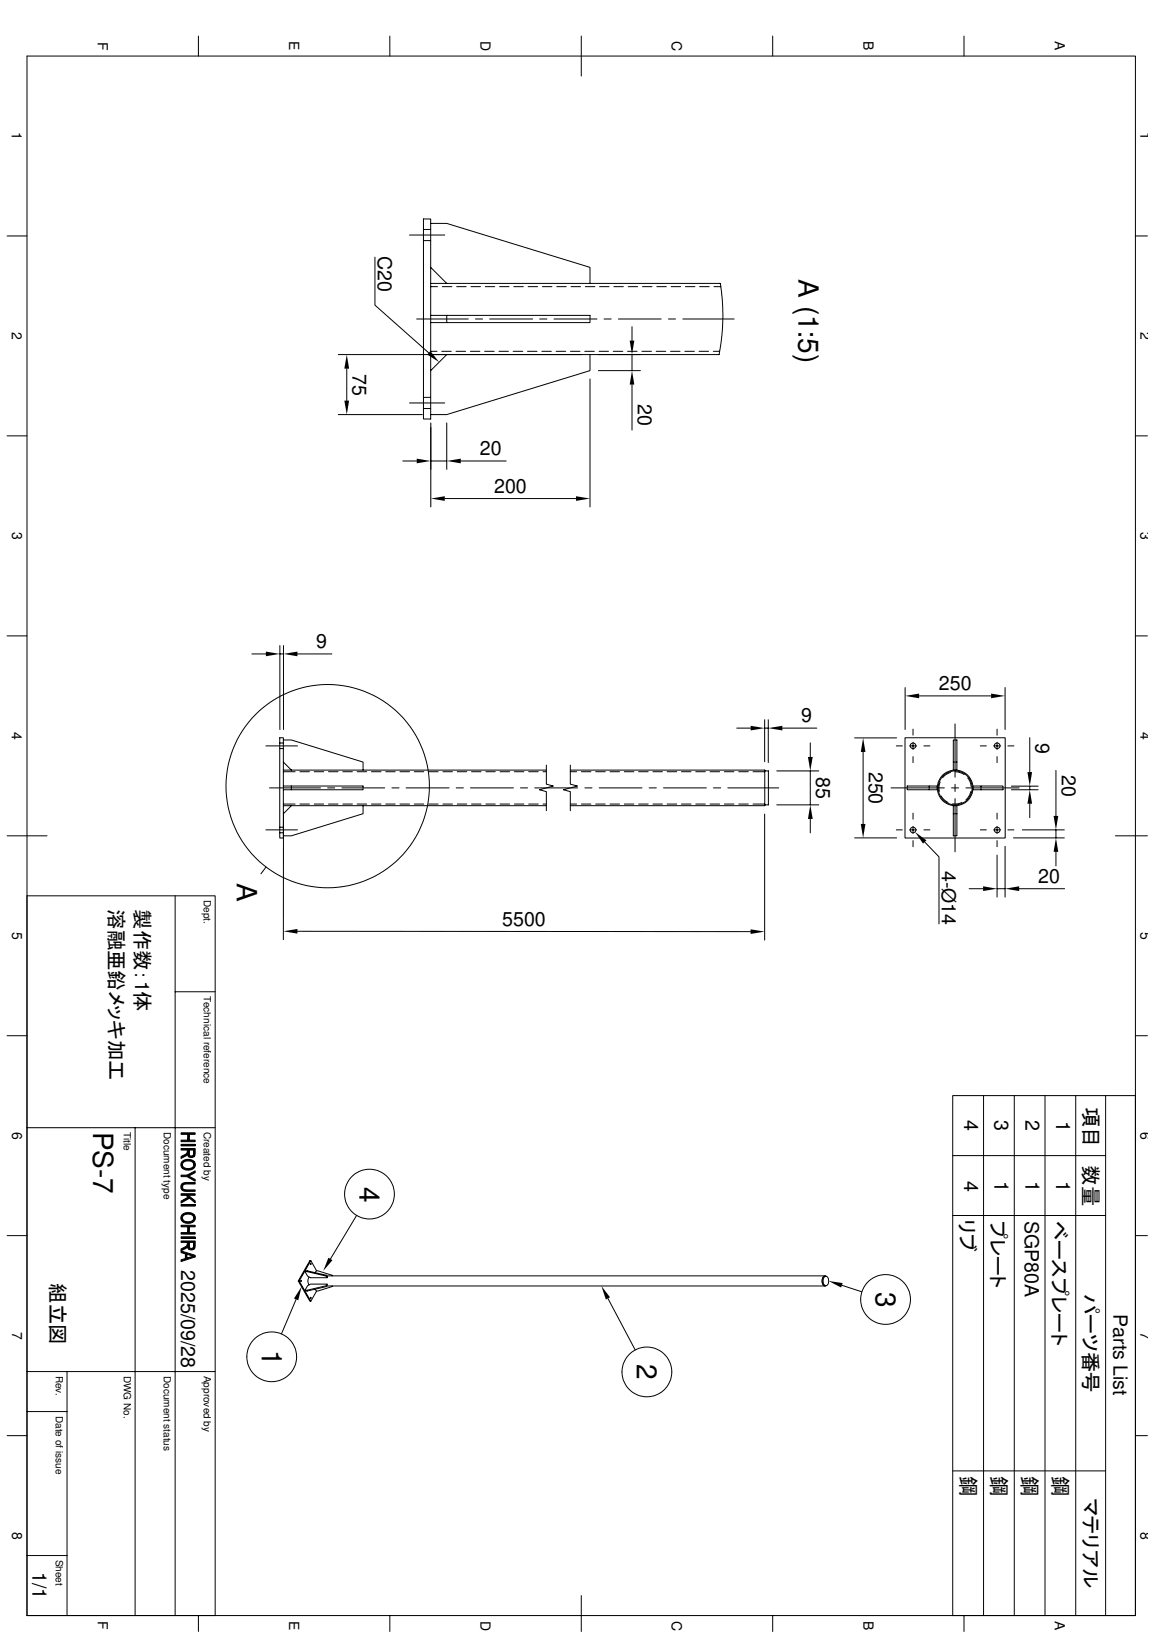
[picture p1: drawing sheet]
<svg xmlns="http://www.w3.org/2000/svg" width="210mm" height="297mm" viewBox="0 0 210 297" stroke-linecap="round" stroke-linejoin="round" font-family="sans-serif">
<g fill="none" stroke="#000" stroke-width=".18">
<path d="M4.9 10.2h201.6v283.8h-201.6zM36.1 6.6v3.6M70.9 6.6v3.6M105.7 6.6v7.2M140.5 6.6v3.6M175.3 6.6v3.6M77 39.9h1.3v36.4h-1.3zM1.3 42.9h3.6M68.2 46.8v8.7l9.8 8.7M74.5 42.8h6.4M75.8 58.1h9.4M77 41.8h1.3"/>
<path d="M77 43.8h1.3M78.3 40.7h3l26 8v2.9h-26M78.3 57.4h29v1.3h-26M78.3 52.2h1.3M78.3 51.6h3M78.3 48.7l3 2.9M80.5 52.2h1.7M81.3 57.4v1.3h-3M83.1 52.2h1.7M85.7 52.2h1.7M86.5 58.1h1.3M88.3 52.2h1.7"/>
<path d="M89.1 58.1h7.8M90.9 52.2h1.7M93.5 52.2h1.7M96.1 52.2h1.7M98.2 58.1h1.3M98.7 52.2h1.7M100.8 58.1h7.8M101.3 52.2h1.7M103.9 52.2h1.7M106.5 52.2h1.7M107.3 51.6h23.7l.4 3 .1 3.3-.2 3.1-.5 3.5h-49.5l-3 3M109.1 52.2h1.7"/>
<path d="M109.9 58.1h1.3M111.7 52.2h1.7M112.5 58.1h7.8M114.3 52.2h1.7M115 59.5v2.5M116.9 52.2h1.7M119.5 52.2h1.7M121.6 58.1h1.3M122.1 52.2h1.7M124.2 58.1h9.3M124.7 52.2h1.7M127.3 52.2h1.7"/>
<path d="M129.9 52.2h1.2M206.5 42.9h2.2M1.3 79.3h3.6M61.5 64.5h44.3M61.5 75.5h15.3M63.1 67.1v5.8M74.5 73.3h6.4M77 72.3h1.3M77 74.4h1.3M78.3 63.9h1.2M78.4 77v15.3M80.3 63.9h1.8"/>
<path d="M81.3 77v8.4M83 63.9h1.7M85.6 63.9h1.7M88.2 63.9h1.7M90.8 63.9h1.7M93.3 63.9h1.8M95.9 63.9h1.8M98.6 63.9h1.7M101.2 63.9h1.7M103.8 63.9h1.7M106.4 63.9h1.7M107.3 64.5v3l-26 8h-3"/>
<path d="M107.3 69v23.3M108.8 64.5h7.7M108.8 67.5h7.7M109 63.9h1.7M111.5 63.9h1.8M114.2 63.9h1.7M115 64.5v3M115 70v8.3M116.8 63.9h1.7M119.4 63.9h1.7M122 63.9h1.7M124.6 63.9h1.7"/>
<path d="M127.1 63.9h1.8M129.8 63.9h1.1M206.5 79.3h2.2M73.3 83.9h2.5M78.4 83.9h2.9M80.9 90.7h23.9M83.8 83.9h8.3M1.3 115.7h3.6M45.8 119h2.6M50.9 117.5v15.3M50.9 119h.7M51.6 117.5v15.3"/>
<path d="M54.1 119h6.3M206.5 115.7h2.2M48.4 135.8h5.7M50.9 134.3h.6v18.2h-.6zM50.9 135.2h.6M50.9 136.2h.6M51.5 134.7h1.5l13 4v1.5h-13M51.5 138.7l1.5 1.5M99.4 139.3v3.4l1.2 .4-2.5 .6 1.3 .4v3.5M103.7 139.3v3.4l1.3 .4-2.5 .6 1.2 .4v3.5M134 132.5h2.5M139.1 131v7.6"/>
<path d="M139.1 132.5h.6M139.7 131v7.8M142.3 132.5h6.3M147.4 135.2v2.6M155.4 134.3h7.7M157 136.9v13.1M163 135.8h1.1M164.6 134.3h18.2v18.2h-18.2zM164.6 125.1v7.7M165.4 135.8h1.3M166.1 132.7v1.1M166.1 135.1v1.3"/>
<path d="M166.1 137.7v1.1M167.2 126.7h13.1M168 135.8h1.1M173.4 138.7v1.5h.7v-5.5h-.7v4h.7M173.7 131.8v9.7M178.3 135.8h1.1M180.7 135.8h1.3M181.4 132.7v1.1M181.4 135.1v1.3M181.4 137.7v1.1M182.8 125.1v7.7M183.3 135.8h1.1"/>
<path d="M187.3 134.3v6.2M1.3 152.1h7.3M48.4 151h5.7M48.4 157.8l-.9 1.2M49 143.4h9.3M50.9 150.6h.6M50.9 151.6h.6M51.5 143.1h14.5v.6h-13M51.5 140.5h2.2M51.5 146.3h2.2M51.5 140.2h1.5M51.5 146.6h1.5"/>
<path d="M51.6 147.9l-.1 23.1M53 143.1v.6h-1.5M54.5 140.5h1.8M54.5 146.3h1.8M57.1 140.5h1.8M57.1 146.3h1.8M59.6 143.4h1.3M59.8 140.5h1.7M59.8 146.3h1.7M62.2 143.4h7.8M62.4 140.5h1.7M62.4 146.3h1.7"/>
<path d="M65 140.5h1.7M65 146.3h1.7M66 146.6v1.5l-13 4h-1.5M66 140.2h33.4M67.6 140.5h1.7M67.6 146.3h1.7M70.2 140.5h1.7M70.2 146.3h1.7M71.3 143.4h1.3M72.7 140.5h1.8M72.7 146.3h1.8M73.9 143.4h7.8"/>
<path d="M75.4 140.5h1.7M75.4 146.3h1.7M78 140.5h1.7M78 146.3h1.7M80.6 140.5h1.7M80.6 146.3h1.7M83 143.4h1.3M83.2 140.5h1.7M83.2 146.3h1.7M85.6 143.4h7.8M85.8 140.5h1.7M85.8 146.3h1.7"/>
<path d="M88.4 140.5h1.7M88.4 146.3h1.7M91 140.5h1.7M91 146.3h1.7M93.6 140.5h1.7M93.6 146.3h1.7M94.7 143.4h1.3M96.2 140.5h1.7M96.2 146.3h1.7M97.3 143.4h7.8M98.8 140.5h.6M98.8 146.3h.6"/>
<path d="M99.4 146.6h-46.4l-1.5 1.5M103.7 140.2h35.4v6.4h-35.4M103.7 140.5h1.2M103.7 146.3h1.2M105.7 140.5h1.8M105.7 146.3h1.8M106.4 143.4h1.3M108.4 140.5h1.7M108.4 146.3h1.7M109 143.4h7.8M111 140.5h1.7M111 146.3h1.7"/>
<path d="M113.6 140.5h1.7M113.6 146.3h1.7M116.2 140.5h1.7M116.2 146.3h1.7M118.1 143.4h1.3M118.8 140.5h1.7M118.8 146.3h1.7M120.7 143.4h7.8M121.3 140.5h1.8M121.3 146.3h1.8M124 140.5h1.7M124 146.3h1.7"/>
<path d="M126.6 140.5h1.7M126.6 146.3h1.7M129.2 140.5h1.7M129.2 146.3h1.7M129.8 143.4h1.3M131.8 140.5h1.7M131.8 146.3h1.7M132.4 143.4h9.2M134.4 140.5h1.7M134.4 146.3h1.7M137 140.5h2.1M137 146.3h2.1"/>
<path d="M139.1 148.2v22.9M139.1 140.3h.7v6.2h-.7M141.3 140.3h7.6M141.3 146.5h7.6M147.4 140.3v6.2M147.4 149.1v2.5M155.4 152.5h7.7M162.1 143.4h9.7M163 151h1.1M165.4 151h1.3M166.1 148v1.1M166.1 150.4v1.3"/>
<path d="M166.1 153v1.1M168 151h1.1M168.2 153.2l2.6 2.8v12.2M169 143.1v.6h-4v-.6h5.5v.6h-1.5M171 142.3a2.75 2.75 0 0 0-.1 1.7M171.2 144.9l.7 .8 .5 .3M172.9 140.6l-1 .5-.5 .5M173.1 143.4h1.3M173.4 148.1h.7v4h-.7v-5.5h.7v1.5M173.7 142.7v1.4M173.7 145.4v9.6M173.7 140.5l1 .1 .7 .4"/>
<path d="M175 146a2.81 2.81 0 0 1-1.7 .3M175.7 143.4h9.7M176 141.6a2.67 2.67 0 0 1 .7 1.6M176.6 144.1l-.4 .9-.5 .6M178.3 151h1.1M178.4 143.1h-1.4v.6h5.4v-.6h-4v.6M180.7 151h1.3M181.4 148v1.1M181.4 150.4v1.3M181.4 153v1.1M181.4 155.6v7.7M182.8 154v9.3"/>
<path d="M183.3 151h1.1M184 143.7h4.8M184 143.1h4.8M184.3 152.5h9.3M185.9 151h7.7M187.3 143.1v.6M187.3 146.3v2.5M192.1 140.2v8.3M192.1 151v1.5M192.1 155v2.6M202.9 152.1h5.8M4.9 163h34.2v131"/>
<path d="M31.9 163v131M54.1 169.5l82.4 .1M176.3 161.8h2.5M181.4 161.8h1.4M185.4 161.8h8.2M1.3 188.5h3.6M31.9 180.5h7.2M178.9 199.4v94.6M184.5 199.4v94.6M190.1 199.4v94.6M195.7 199.4v94.6M201.1 199.4v94.6"/>
<path d="M206.5 188.5h2.2M4.9 205.3h34.2M24.6 205.3v88.7M32.9 207.5h1.2l.3-1v1h1.1v.3h-2.6zM32.9 206.2h2.6v.3h-1.1l-.3 1v-1h-1.2zM32.9 208.3h2.6v.3h-2.6zM32.9 210.5l1-.5 .2-.4v.5l-.1 .2-1.1 .5zM32.9 209h2.6l-.1 1.4-.1 .1-.1-1.2h-.8l-.1 1.2-.2-.4v-.8h-1.2zM32.9 213.9h1.1l1.5 .8v.3l-1.5-.8h-1.1zM32.9 218.6l1.3-.7 .3 .2-1.6 .9zM32.9 217.3h2.6v.3h-2.6zM32.9 219.2h2.6v.3h-2.6z"/>
<path d="M33.1 215.5l.1-.1v.6a.56 .56 0 0 0 .8 .6h1.5v.2h-1.5a.84 .84 0 0 1-1-.3 .84 .84 0 0 1 .1-1zM33.2 211.3l.7-.3 .7 .1 .7 .3-.1 .6a1.15 1.15 0 0 0-1.8-.4l-.2 .3v.7l-.3-.5v-.4zM33.2 212a1.16 1.16 0 0 0 2 .3l.1-.9 .2 .3v.6l-.4 .5-.5 .1h-.8l-.5-.2zM33.2 215.4l.7-.2h1.6v.3h-1.5a.58 .58 0 0 0-.8 .5zM33.8 217.6h.4l1.3 1v.3zM34 213.9l1.5-.8v.3l-1.2 .7zM34.4 209.3v.6a.42 .42 0 0 0 .4 .5 .42 .42 0 0 0 .4-.4l.1 .5-.4 .2-.5-.1zM173.3 210.3h27.8M1.3 224.9h3.6M32.9 224.3h1.2l.3-1v1h1.1v.3h-2.6zM32.9 223h2.6v.3h-1.1l-.3 1v-1h-1.2zM32.9 225.1h2.6v.3h-2.6z"/>
<path d="M32.9 227.3l1-.5 .2-.4v.5l-.2 .3-1 .5zM32.9 225.9h2.6l-.1 1.3-.1 .2-.1-1.3h-.8v1.3l-.3-.4v-.9h-1.2zM32.9 227.7l2.6 .8v.3l-1.5-.5-.3 .8v-.9l-.8-.2zM32.9 229.3l.8-.2 .3-.8v.7l1.2-.4 .3 .2-2.6 .8zM33.1 221.1l.6-.4h1l.6 .3-.1 .7a1.15 1.15 0 0 0-1.8-.4l-.2 .3v.7l-.1-.1a.83 .83 0 0 1 0-1.1zM33.2 221.7l.1 .3 .2 .2 .9 .2a.77 .77 0 0 0 .8-.7l.1-.7 .2 .4v.6l-.4 .4-.7 .3-.6-.1-.5-.2zM34.4 226.1v.6a.42 .42 0 0 0 .4 .5 .42 .42 0 0 0 .4-.4l.1 .6-.4 .1-.5-.1zM53.8 236.5l-2.6 6.3M54.3 233.2l2.1 3.6h.1l-2.1-3.6h-.1l2.1-3.8h.1l-2.1 3.8M54.7 233.1v.1M54.7 233.1h.1v.2zM55.5 234.8l.1 .2h.3l-.1-.2"/>
<path d="M55.8 231.4l3.5 .9 .1-.2M55.9 231.3l-.1 .1h-.3M55.9 234l.6-.3h3l-.2 .3-3.8 .8zM56.2 232.4a1.33 1.33 0 0 0 0 1.5M56.4 230v.1M56.4 236.2v.1M56.5 236.2h.1l-.1 .2zM56.5 230h.1l-.1 .2zM56.5 229.4l1.1 1.9M57.3 231.6l.2-.3h.3l2.7 .9M57.6 235l-1.1 1.8M59.3 234l.1 .2-3.5 .8"/>
<path d="M59.3 232.3l.2 .3 .1-.2-.2-.3-3.5-.8h-.3l-.1 .1 .4 .9 .6 .3h3M59.5 232.2h90.6M59.5 234.1h90.6M59.5 233.7l.1 .2-.2 .3M60.4 234.1v.1l-2.6 .8h-.3l-.2-.4M60.4 232.1v.1M60.5 234.1l-.1 .1M64.9 221.2l-4.8 7.9M110.6 236.3l4.9 9.4M149.8 232.4l.4-.1a.94 .94 0 0 0-.7 .7 .94 .94 0 0 0 .3 .9l.4 .1a.72 .72 0 0 1-.7-1zM149.9 232.5a.48 .48 0 0 1 .6-.1 .48 .48 0 0 1 .2 .6 .75 .75 0 0 1-.6 1 1.17 1.17 0 0 1-.2-1.5zM153.1 233.9l3.7 1.2"/>
<path d="M173.3 221.2h27.8M206.5 224.9h2.2M4.9 256.9h7.3M4.9 249.6h34.2M12.2 249.6v44.4M1.3 261.3h3.6M173.3 267.7h27.8M206.5 261.3h2.2M4.9 283.1h7.3M36.1 294v2.9M70.9 294v2.9M105.7 290.4v6.5"/>
<path d="M140.5 294v2.9M173.3 294v-94.6h33.2v94.6M175.3 294v2.9"/>
<circle cx="166.1" cy="135.7" r=".51"/>
<circle cx="181.4" cy="135.7" r=".51"/>
<circle cx="59.6" cy="143.1" r="18.5"/>
<circle cx="166.1" cy="151.1" r=".51"/>
<circle cx="173.7" cy="143.4" r="3.2"/>
<circle cx="173.7" cy="143.4" r="3.1"/>
<circle cx="181.4" cy="151.1" r=".51"/>
<circle cx="67.2" cy="217.3" r="4.5"/>
<circle cx="161.1" cy="236.5" r="4.5"/>
<circle cx="49.4" cy="247" r="4.5"/>
<circle cx="117.7" cy="249.7" r="4.5"/>
</g>
<g fill="#000">
<path d="M63.1 64.5l.4 2.6h-.9zM62.6 72.9h.9l-.4 2.6zM78.3 63.9l1.6 2-2.2-1.4zM114.5 62h.9l-.4 2.5zM115 67.5l.4 2.5h-.9zM75.8 83.5l2.6 .4-2.6 .4zM78.4 90.7l2.5-.4v.9zM81.3 83.9l2.5-.4v.8zM104.8 90.3l2.5 .4-2.5 .5zM48.4 118.6l2.5 .4-2.5 .4zM51.6 119l2.5-.4v.8zM136.5 132.1l2.6 .4-2.6 .4z"/>
<path d="M139.7 132.5l2.6-.4v.8zM147 137.8h.8l-.4 2.5zM157 134.3l.4 2.6h-.8zM164.6 126.7l2.6-.5v.9zM180.3 126.2l2.5 .5-2.5 .4zM147.4 146.5l.4 2.6h-.8zM156.6 150h.8l-.4 2.5zM166.4 151.4l2.1 1.6-.6 .5zM187.3 143.7l.4 2.6h-.8zM186.9 140.5h.8l-.4 2.6zM192.1 152.5l.4 2.5h-.9zM191.6 148.5h.9l-.4 2.5z"/>
<path d="M51.5 169.5l2.6-.4v.8zM136.5 169.1l2.6 .5-2.6 .4zM178.8 161.3l2.6 .5-2.6 .4zM182.8 161.8l2.6-.5v.9zM54.9 234.2l-.6 2.5-.8-.4zM59.7 228.9l.8 .5-1.7 1.9zM109.4 234.1l1.6 2-.8 .4zM150.7 233.2l2.6 .3-.3 .8z"/>
<path d="M32.9 210.5l1-.5 .2-.4v.5l-.1 .2-1.1 .5z" fill-rule="evenodd"/>
<path d="M32.9 218.6l1.3-.7 .3 .2-1.6 .9z" fill-rule="evenodd"/>
<path d="M34.4 209.3v.6a.42 .42 0 0 0 .4 .5 .42 .42 0 0 0 .4-.4l.1 .5-.4 .2-.5-.1z" fill-rule="evenodd"/>
<path d="M33.2 211.3l.7-.3 .7 .1 .7 .3-.1 .6a1.15 1.15 0 0 0-1.8-.4l-.2 .3v.7l-.3-.5v-.4z" fill-rule="evenodd"/>
<path d="M32.9 207.5h1.2l.3-1v1h1.1v.3h-2.6z" fill-rule="evenodd"/>
<path d="M32.9 206.2h2.6v.3h-1.1l-.3 1v-1h-1.2z" fill-rule="evenodd"/>
<path d="M32.9 209h2.6l-.1 1.4-.1 .1-.1-1.2h-.8l-.1 1.2-.2-.4v-.8h-1.2z" fill-rule="evenodd"/>
<path d="M34 213.9l1.5-.8v.3l-1.2 .7z" fill-rule="evenodd"/>
<path d="M32.9 213.9h1.1l1.5 .8v.3l-1.5-.8h-1.1z" fill-rule="evenodd"/>
<path d="M33.1 215.5l.1-.1v.6a.56 .56 0 0 0 .8 .6h1.5v.2h-1.5a.84 .84 0 0 1-1-.3 .84 .84 0 0 1 .1-1z" fill-rule="evenodd"/>
<path d="M33.2 215.4l.7-.2h1.6v.3h-1.5a.58 .58 0 0 0-.8 .5z" fill-rule="evenodd"/>
<path d="M33.8 217.6h.4l1.3 1v.3z" fill-rule="evenodd"/>
<path d="M32.9 217.3h2.6v.3h-2.6z" fill-rule="evenodd"/>
<path d="M33.2 212a1.16 1.16 0 0 0 2 .3l.1-.9 .2 .3v.6l-.4 .5-.5 .1h-.8l-.5-.2z" fill-rule="evenodd"/>
<path d="M32.9 227.3l1-.5 .2-.4v.5l-.2 .3-1 .5z" fill-rule="evenodd"/>
<path d="M33.1 221.1l.6-.4h1l.6 .3-.1 .7a1.15 1.15 0 0 0-1.8-.4l-.2 .3v.7l-.1-.1a.83 .83 0 0 1 0-1.1z" fill-rule="evenodd"/>
<path d="M34.4 226.1v.6a.42 .42 0 0 0 .4 .5 .42 .42 0 0 0 .4-.4l.1 .6-.4 .1-.5-.1z" fill-rule="evenodd"/>
<path d="M32.9 224.3h1.2l.3-1v1h1.1v.3h-2.6z" fill-rule="evenodd"/>
<path d="M32.9 223h2.6v.3h-1.1l-.3 1v-1h-1.2z" fill-rule="evenodd"/>
<path d="M32.9 225.9h2.6l-.1 1.3-.1 .2-.1-1.3h-.8v1.3l-.3-.4v-.9h-1.2z" fill-rule="evenodd"/>
<path d="M32.9 227.7l2.6 .8v.3l-1.5-.5-.3 .8v-.9l-.8-.2z" fill-rule="evenodd"/>
<path d="M32.9 229.3l.8-.2 .3-.8v.7l1.2-.4 .3 .2-2.6 .8z" fill-rule="evenodd"/>
<path d="M33.2 221.7l.1 .3 .2 .2 .9 .2a.77 .77 0 0 0 .8-.7l.1-.7 .2 .4v.6l-.4 .4-.7 .3-.6-.1-.5-.2z" fill-rule="evenodd"/>
</g>
<path d="M32.9 208.4h2.6M32.9 219.4h2.6M32.9 225.2h2.6" fill="none" stroke="#000" stroke-width=".28"/>
<g font-size="5.1">
<text x="145.3" y="50.8" transform="rotate(90 145.3 50.8)">A (1:5)</text>
<text x="43.1" y="160.7" transform="rotate(90 43.1 160.7)">A</text>
<text x="16.9" y="206" transform="rotate(90 16.9 206)">PS-7</text>
<text x="65.4" y="216" transform="rotate(90 65.4 216)">4</text>
<text x="159.3" y="235.1" transform="rotate(90 159.3 235.1)">3</text>
<text x="47.6" y="245.7" transform="rotate(90 47.6 245.7)">1</text>
<text x="115.8" y="248.3" transform="rotate(90 115.8 248.3)">2</text>
</g>
<g font-size="3.7">
<text x="19.9" y="163" transform="rotate(90 19.9 163)">溶融亜鉛メッキ加工</text>
<text x="24.6" y="163" transform="rotate(90 24.6 163)">製作数：1体</text>
<text x="197.1" y="201.4" transform="rotate(90 197.1 201.4)">項目</text>
<text x="197.1" y="212.1" transform="rotate(90 197.1 212.1)">数量</text>
<text x="174.7" y="221.9" transform="rotate(90 174.7 221.9)">リブ</text>
<text x="180.2" y="222.1" transform="rotate(90 180.2 222.1)">プレート</text>
<text x="191.4" y="222.2" transform="rotate(90 191.4 222.2)">ベースプレート</text>
<text x="9.2" y="233.6" transform="rotate(90 9.2 233.6)">組立図</text>
<text x="197.1" y="235.5" transform="rotate(90 197.1 235.5)">パーツ番号</text>
<text x="174.8" y="268.7" transform="rotate(90 174.8 268.7)">鋼</text>
<text x="180.4" y="268.7" transform="rotate(90 180.4 268.7)">鋼</text>
<text x="186" y="268.7" transform="rotate(90 186 268.7)">鋼</text>
<text x="191.6" y="268.7" transform="rotate(90 191.6 268.7)">鋼</text>
<text x="197.1" y="272.6" transform="rotate(90 197.1 272.6)">マテリアル</text>
</g>
<g font-size="3.6">
<text x="68.7" y="46.6" transform="rotate(90 68.7 46.6)">C20</text>
<text x="64.1" y="68" transform="rotate(90 64.1 68)">75</text>
<text x="116" y="73.5" transform="rotate(90 116 73.5)">20</text>
<text x="87.3" y="82.8">20</text>
<text x="89.9" y="89.7">200</text>
<text x="57.5" y="118">9</text>
<text x="170.8" y="125.6">250</text>
<text x="145.7" y="131.5">9</text>
<text x="188.4" y="135.1" transform="rotate(90 188.4 135.1)">9</text>
<text x="148.5" y="141.4" transform="rotate(90 148.5 141.4)">85</text>
<text x="158.1" y="140.5" transform="rotate(90 158.1 140.5)">250</text>
<text x="193.1" y="141.1" transform="rotate(90 193.1 141.1)">20</text>
<text x="171.3" y="158.5" transform="rotate(90 171.3 158.5)">4-Ø14</text>
<text x="188.8" y="160.7">20</text>
<text x="91.4" y="168.5">5500</text>
<text x="175.3" y="203.9" transform="rotate(90 175.3 203.9)">4</text>
<text x="180.9" y="203.9" transform="rotate(90 180.9 203.9)">3</text>
<text x="186.5" y="203.9" transform="rotate(90 186.5 203.9)">2</text>
<text x="192.1" y="204" transform="rotate(90 192.1 204)">1</text>
<text x="175.3" y="214.9" transform="rotate(90 175.3 214.9)">4</text>
<text x="180.9" y="214.9" transform="rotate(90 180.9 214.9)">1</text>
<text x="186.5" y="214.9" transform="rotate(90 186.5 214.9)">1</text>
<text x="192.1" y="214.9" transform="rotate(90 192.1 214.9)">1</text>
<text x="186.4" y="222.2" transform="rotate(90 186.4 222.2)">SGP80A</text>
<text x="32.9" y="231.1" transform="rotate(90 32.9 231.1)">2025/09/28</text>
<text x="202.6" y="239.2" transform="rotate(90 202.6 239.2)">Parts List</text>
<text x="5.9" y="286.1" transform="rotate(90 5.9 286.1)">1/1</text>
</g>
<g font-size="2.5">
<text x="17.8" y="7.6" transform="rotate(90 17.8 7.6)">F</text>
<text x="52.6" y="7.5" transform="rotate(90 52.6 7.5)">E</text>
<text x="87.4" y="7.5" transform="rotate(90 87.4 7.5)">D</text>
<text x="122.2" y="7.5" transform="rotate(90 122.2 7.5)">C</text>
<text x="157" y="7.5" transform="rotate(90 157 7.5)">B</text>
<text x="191.9" y="7.5" transform="rotate(90 191.9 7.5)">A</text>
<text x="2.2" y="24" transform="rotate(90 2.2 24)">1</text>
<text x="207.4" y="24" transform="rotate(90 207.4 24)">1</text>
<text x="2.2" y="60.4" transform="rotate(90 2.2 60.4)">2</text>
<text x="207.4" y="60.4" transform="rotate(90 207.4 60.4)">2</text>
<text x="2.2" y="96.8" transform="rotate(90 2.2 96.8)">3</text>
<text x="207.5" y="96.8" transform="rotate(90 207.5 96.8)">3</text>
<text x="2.2" y="133.2" transform="rotate(90 2.2 133.2)">4</text>
<text x="207.4" y="133.2" transform="rotate(90 207.4 133.2)">4</text>
<text x="2.2" y="169.6" transform="rotate(90 2.2 169.6)">5</text>
<text x="207.5" y="169.6" transform="rotate(90 207.5 169.6)">5</text>
<text x="2.2" y="206" transform="rotate(90 2.2 206)">6</text>
<text x="207.5" y="206" transform="rotate(90 207.5 206)">6</text>
<text x="2.2" y="242.4" transform="rotate(90 2.2 242.4)">7</text>
<text x="207.5" y="242.4" transform="rotate(90 207.5 242.4)">7</text>
<text x="2.2" y="278.8" transform="rotate(90 2.2 278.8)">8</text>
<text x="207.5" y="278.8" transform="rotate(90 207.5 278.8)">8</text>
<text x="17.8" y="295.1" transform="rotate(90 17.8 295.1)">F</text>
<text x="52.6" y="295" transform="rotate(90 52.6 295)">E</text>
<text x="87.4" y="295" transform="rotate(90 87.4 295)">D</text>
<text x="122.2" y="295" transform="rotate(90 122.2 295)">C</text>
<text x="157" y="295" transform="rotate(90 157 295)">B</text>
<text x="191.9" y="295" transform="rotate(90 191.9 295)">A</text>
</g>
<g font-size="1.8">
<text x="37.1" y="163.8" transform="rotate(90 37.1 163.8)">Dept.</text>
<text x="37.1" y="181.2" transform="rotate(90 37.1 181.2)">Technical reference</text>
<text x="22.5" y="206" transform="rotate(90 22.5 206)">Title</text>
<text x="29.8" y="206" transform="rotate(90 29.8 206)">Document type</text>
<text x="37.1" y="206" transform="rotate(90 37.1 206)">Created by</text>
<text x="10.2" y="250.4" transform="rotate(90 10.2 250.4)">Rev.</text>
<text x="22.5" y="250.4" transform="rotate(90 22.5 250.4)">DWG No.</text>
<text x="29.8" y="250.4" transform="rotate(90 29.8 250.4)">Document status</text>
<text x="37.1" y="250.4" transform="rotate(90 37.1 250.4)">Approved by</text>
<text x="10.2" y="257.7" transform="rotate(90 10.2 257.7)">Date of issue</text>
<text x="10.2" y="283.9" transform="rotate(90 10.2 283.9)">Sheet</text>
</g>
</svg>
